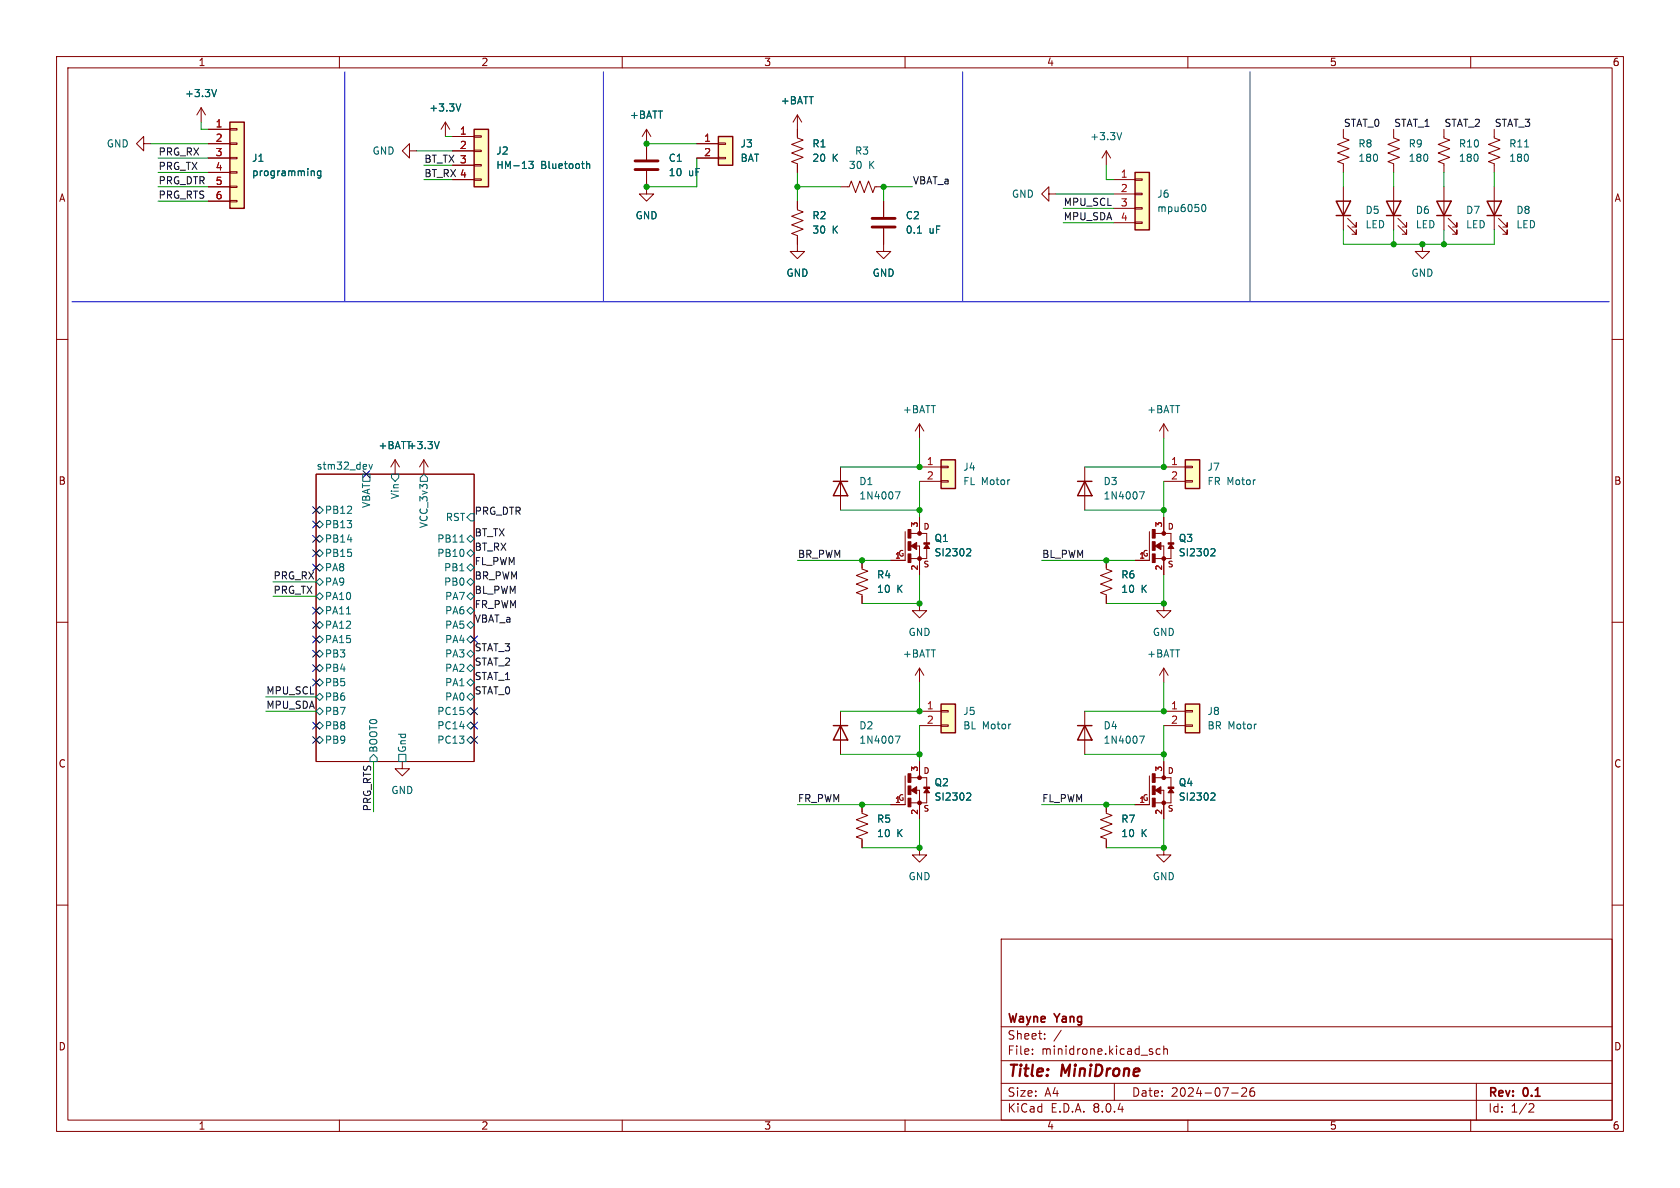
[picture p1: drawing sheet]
<svg xmlns="http://www.w3.org/2000/svg" width="297mm" height="210mm" viewBox="0 0 297 210" stroke-linecap="round" stroke-linejoin="round" font-family="sans-serif">
<g fill="none" stroke="#840000" stroke-width=".18">
<path d="M10 10h277v190h-277zM12 12h273v186h-273zM60 10v2M110 10v2M160 10v2M210 10v2M260 10v2M114.3 33v1.3h1.3l-1.3 1.3-1.3-1.3h1.3M114.3 22.9l-.8 1.2M114.3 22.9v2.5M114.3 22.9l.8 1.2M141 35.6v1.5l1 .4-2 .7 2 .8-2 .8 2 .7-2 .8 1 .4v2.8h1.2l-1.2 1.2-1.3-1.2h1.3"/>
<path d="M148.6 33h1.5l.4-1 .8 2 .7-2 .8 2 .7-2 .8 2 .4-1h1.5M185.4 34.3v-1.3l-1.3 1.3 1.3 1.3v-1.3h1.3M195.6 26.7v2.5M195.6 26.7l-.8 1.2M195.6 26.7l.7 1.2M246.4 22.9v1.5l1 .4-2 .7 2 .8-2 .8 2 .7-2 .8 1 .4v1.5M246.4 33v7.6M247.1 39.9l1.6 1.5v-.8v.8h-.8M247.1 38.6l1.6 1.5v-.7v.7h-.8M255.3 22.9v1.5l1 .4-2 .7 2 .8-2 .8 2 .7-2 .8 1 .4v1.5M255.3 33v7.6M256 39.9l1.6 1.5v-.8v.8h-.8"/>
<path d="M256 38.6l1.6 1.5v-.7v.7h-.8M264.2 22.9v1.5l1 .4-2.1 .7 2.1 .8-2.1 .8 2.1 .7-2.1 .8 1.1 .4v1.5M10 60h2M156.2 43.2v1.3h1.3l-1.3 1.2-1.3-1.2h1.3M251.5 43.2v1.3h1.2l-1.2 1.2-1.3-1.2h1.3M285 60h2M162.6 74.9v2.6M162.6 74.9l-.8 1.3M162.6 74.9l.7 1.3M55.9 83.8h27.9v50.8h-27.9zM69.8 81.3l-.7 1.3M69.8 81.3v2.5"/>
<path d="M69.8 81.3l.8 1.3M74.9 81.3l-.7 1.3M74.9 81.3v2.5M74.9 81.3l.8 1.3M152.4 99.1v1.5l1 .4-2 .7 2 .8-2 .8 2 .7-2 .8 1 .4v1.5M195.6 99.1v1.5l1 .4-2 .7 2 .8-2 .8 2 .7-2 .8 1 .4v1.5M10 110h2M162.6 106.7v1.3h1.2l-1.2 1.2-1.3-1.2h1.3M162.6 118.1l-.8 1.3M162.6 118.1v2.6M162.6 118.1l.7 1.3M205.7 106.7v1.3h1.3l-1.3 1.2-1.2-1.2h1.2"/>
<path d="M285 110h2M71.1 134.6v1.3h1.3l-1.3 1.3-1.3-1.3h1.3M160 137.2v5h-2.5M161 137.5h2.8v4.4h-2.8M162.1 139.7h.5v5.1M162.6 134.6v2.9M191.8 125.7v7.7M10 160h2M152.4 142.2v1.6l1 .3-2 .8 2 .8-2 .7 2 .8-2 .8 1 .3v1.6M195.6 142.2v1.6l1 .3-2 .8 2 .8-2 .7 2 .8-2 .8 1 .3v1.6M205.7 149.9v1.2h1.3l-1.3 1.3-1.2-1.3h1.2M285 160h2"/>
<path d="M177 166h108v32h-108zM60 198v2M110 198v2M160 198v2M177 194.5h108M177 191.5h108M177 187.5h108M177 181.5h108M182.5 186.3v.1M182.5 185.5v.1M184.7 183.6v.1M184.7 182.8v.1"/>
<path d="M187.6 182.1l-1.3 2M197 191.5v3M203.6 185.9l.2 .2-.2 .3M203.6 185.4l.1 .1M205.1 185.5l-.4-.1-.3 .3v.4l.1 .2h.6M205.7 185.5l.3-.1 .3 .1 .1 .9M205.7 184.9v1.5M210 198v2M217.7 193.2h1.2M219.5 192.4l.6-.1 .2 .1 .1 .3-.9 1.1h.9M221.7 192.3a.59 .59 0 0 0-.7 .6v.6l.1 .2 .4 .1 .2-.1 .1-.5-.1-.3h-.5l-.2 .3M260 198v2"/>
<path d="M261 191.5v6.5M270.5 195.1l.5 .1 .2 .3-1 1.1h1"/>
</g>
<g fill="none" stroke="#006464" stroke-width=".18">
<path d="M198.3 23.4l-.4 1.3M269.5 26h.8M77.7 78l-.5 1.3M55.9 92.7l.6-.6 .6 .6-.6 .6zM55.9 95.3l.6-.7 .6 .7-.6 .6zM55.9 90.2l.6-.7 .6 .7-.6 .6zM56.5 97.2l.6 .6-.6 .6-.6-.6zM64.1 83.8h1.3v1.3h-1.3zM65.2 82.1l.3 .8 .3-.8M69.2 83.8h1.3v.7l-.7 .6-.6-.6zM74.9 83.8l.7 .7v.6h-1.3v-.6zM81.3 95.8h.7"/>
<path d="M82.5 97.8l.7-.6 .6 .6-.6 .6zM82.5 95.3l.7-.7 .6 .7-.6 .6zM83.2 99.7l.6 .6-.6 .7-.7-.7zM83.2 90.8h.6v1.3h-.6l-.7-.7zM55.9 118.1l.6-.6 .6 .6-.6 .6zM55.9 115.6l.6-.7 .6 .7-.6 .6zM55.9 113l.6-.6 .6 .6-.6 .7zM55.9 110.5l.6-.6 .6 .6-.6 .6zM55.9 108l.6-.7 .6 .7-.6 .6zM55.9 105.4l.6-.6 .6 .6-.6 .6zM55.9 102.9l.6-.7 .6 .7-.6 .6zM55.9 100.3l.6-.6 .6 .6-.6 .7z"/>
<path d="M61.3 108.5h.7M82.5 102.9l.7-.7 .6 .7-.6 .6zM82.5 105.4l.7-.6 .6 .6-.6 .6zM82.5 110.5l.7-.6 .6 .6-.6 .6zM82.5 115.6l.7-.7 .6 .7-.6 .6zM82.5 113l.7-.6 .6 .6-.6 .7zM83.2 107.3l.6 .7-.6 .6-.7-.6zM83.2 117.5l.6 .6-.6 .6-.7-.6zM55.9 130.8l.6-.6 .6 .6-.6 .6zM55.9 128.3l.6-.7 .6 .7-.6 .6zM55.9 125.7l.6-.6 .6 .6-.6 .7zM55.9 123.2l.6-.6 .6 .6-.6 .6z"/>
<path d="M56.5 120l.6 .7-.6 .6-.6-.6zM65.4 134l.6-.6 .7 .6v.6h-1.3zM70.5 133.4h1.3v1.2h-1.3zM82.5 128.3l.7-.7 .6 .7-.6 .6zM82.5 125.7l.7-.6 .6 .6-.6 .7zM82.5 120.7l.7-.7 .6 .7-.6 .6zM82.5 123.2l.7-.6 .6 .6-.6 .6zM83.2 130.2l.6 .6-.6 .6-.7-.6zM201.4 130.1h.9l-.6 1.3M171.1 140.2h.4l.1 .3-.8 .9h.8"/>
</g>
<path d="M245.1 35.6h2.5l-1.2 2.5zM245.1 38.1h2.5M254 35.6h2.5l-1.2 2.5zM254 38.1h2.5M190.5 128.3h2.5M191.8 128.3l1.2 2.5h-2.5z" fill="none" stroke="#840000" stroke-width=".25"/>
<g fill="#840000" stroke="#840000" stroke-width=".18">
<path d="M160.5 136.8h.5v1.5h-.5z"/>
<path d="M160.5 141.1h.5v1.5h-.5z"/>
<path d="M160.5 138.9h.5v1.6h-.5z"/>
<path d="M161 139.7l1.1-.6v1.2z"/>
<path d="M163.8 139.4l.5 .7h-1z"/>
<path d="M163.3 139.1h1v.3h-1z"/>
<circle cx="162.6" cy="141.9" r=".33"/>
<circle cx="162.6" cy="137.5" r=".33"/>
</g>
<path d="M166.4 124.5h2.5v5h-2.5z" fill="#ffffc2"/>
<path d="M237.5 22.9v1.5l1 .4-2 .7 2 .8-2 .8 2 .7-2 .8 1 .4v1.5M237.5 33v7.6M238.3 39.9l1.5 1.5v-.8v.8h-.8M238.3 38.6l1.5 1.5v-.7v.7h-.8M162.6 125.7h3.8M162.6 128.3h3.8M166.4 128.1h1.2v.3h-1.2zM166.4 125.6h1.2v.3h-1.2zM162.6 149.9v1.2h1.2l-1.2 1.3-1.3-1.3h1.3" fill="none" stroke="#840000" stroke-width=".18"/>
<path d="M236.2 35.6h2.6l-1.3 2.5zM236.2 38.1h2.6M166.4 124.5h2.5v5h-2.5z" fill="none" stroke="#840000" stroke-width=".25"/>
<path d="M200.7 30.5h2.5v10.1h-2.5z" fill="#ffffc2"/>
<path d="M196.8 31.8h3.9M196.8 34.3h3.9M196.8 36.8h3.9M196.8 39.4h3.9M200.7 39.2h1.2v.3h-1.2zM200.7 36.7h1.2v.3h-1.2zM200.7 34.2h1.2v.2h-1.2zM200.7 31.6h1.2v.3h-1.2zM205.7 74.9l-.7 1.3M205.7 74.9v2.6M205.7 74.9l.8 1.3M191.8 82.6v7.6" fill="none" stroke="#840000" stroke-width=".18"/>
<path d="M200.7 30.5h2.5v10.1h-2.5zM190.5 85.1h2.5M191.8 85.1l1.2 2.5h-2.5z" fill="none" stroke="#840000" stroke-width=".25"/>
<path d="M212.6 36.3l.1-.2a.68 .68 0 0 1 .5 .7 .68 .68 0 0 1-.5 .6l-.1-.1-.2-.4zM201.4 86.9h.9l-.6 1.3" fill="none" stroke="#006464" stroke-width=".18"/>
<path d="M209.5 81.3h2.6v5.1h-2.6z" fill="#ffffc2"/>
<path d="M35.6 19.1l-.8 1.2M35.6 19.1v2.5M35.6 19.1l.7 1.2M72.4 26.7v-1.3l-1.3 1.3 1.3 1.2v-1.2h1.3M205.7 82.6h3.8M205.7 85.1h3.8M209.5 85h1.3v.2h-1.3zM209.5 82.4h1.3v.3h-1.3z" fill="none" stroke="#840000" stroke-width=".18"/>
<path d="M209.5 81.3h2.6v5.1h-2.6z" fill="none" stroke="#840000" stroke-width=".25"/>
<path d="M38.3 15.8l-.4 1.3" fill="none" stroke="#006464" stroke-width=".18"/>
<path d="M40.6 21.6h2.6v15.2h-2.6z" fill="#ffffc2"/>
<g fill="none" stroke="#840000" stroke-width=".18">
<path d="M36.8 22.9h3.8M36.8 25.4h3.8M36.8 27.9h3.8M36.8 30.5h3.8M36.8 33h3.8M36.8 35.6h3.8M40.6 35.4h1.3v.3h-1.3zM40.6 32.9h1.3v.2h-1.3zM40.6 30.4h1.3v.2h-1.3zM40.6 27.8h1.3v.3h-1.3zM40.6 25.3h1.3v.2h-1.3zM40.6 22.7h1.3v.3h-1.3z"/>
<path d="M78.7 21.6l-.7 1.3M78.7 21.6v2.5M78.7 21.6l.8 1.3M160 94v5.1h-2.5M161 94.3h2.8v4.4h-2.8M162.1 96.5h.5v5.1M162.6 91.4v2.9M205.7 118.1v2.6M205.7 118.1l-.7 1.3M205.7 118.1l.8 1.3M203.2 137.2v5h-2.5M204.2 137.5h2.8v4.4h-2.8"/>
<path d="M205.2 139.7h.5v5.1M205.7 134.6v2.9"/>
</g>
<path d="M40.6 21.6h2.6v15.2h-2.6z" fill="none" stroke="#840000" stroke-width=".25"/>
<path d="M81.5 18.4l-.5 1.2M55.4 30.2l.2 .2v.7M56.7 30.2v1l-.2 .3-.3-.1M56.7 30.3l-.3-.1-.3 .3 .1 .5h.5M171.1 97l.4 .1 .1 .3-.8 .9h.8M214.3 140.2h.4l.1 .3-.8 .9h.8" fill="none" stroke="#006464" stroke-width=".18"/>
<g fill="#840000" stroke="#840000" stroke-width=".18">
<path d="M203.7 136.8h.5v1.5h-.5z"/>
<path d="M203.7 141.1h.5v1.5h-.5z"/>
<path d="M203.7 138.9h.5v1.6h-.5z"/>
<path d="M204.2 139.7l1-.6v1.2z"/>
<path d="M207 139.4l.5 .7h-1z"/>
<path d="M206.5 139.1h1v.3h-1z"/>
<path d="M160.5 93.6h.5v1.5h-.5z"/>
<path d="M160.5 97.9h.5v1.5h-.5z"/>
<path d="M160.5 95.8h.5v1.5h-.5z"/>
<path d="M161 96.5l1.1-.6v1.3z"/>
<path d="M163.8 96.2l.5 .8h-1z"/>
<path d="M163.3 95.9h1v.3h-1z"/>
<circle cx="205.7" cy="141.9" r=".33"/>
<circle cx="205.7" cy="137.5" r=".33"/>
<circle cx="162.6" cy="98.7" r=".33"/>
<circle cx="162.6" cy="94.3" r=".33"/>
</g>
<path d="M209.5 124.5h2.6v5h-2.6z" fill="#ffffc2"/>
<path d="M205.7 125.7h3.8M205.7 128.3h3.8M209.5 128.1h1.3v.3h-1.3zM209.5 125.6h1.3v.3h-1.3z" fill="none" stroke="#840000" stroke-width=".18"/>
<path d="M209.5 124.5h2.6v5h-2.6z" fill="none" stroke="#840000" stroke-width=".25"/>
<path d="M83.8 22.9h2.6v10.1h-2.6z" fill="#ffffc2"/>
<path d="M25.4 25.4v-1.3l-1.3 1.3 1.3 1.3v-1.3h1.3M80 24.1h3.8M80 26.7h3.8M80 29.2h3.8M80 31.8h3.8M83.8 31.6h1.3v.3h-1.3zM83.8 29.1h1.3v.2h-1.3zM83.8 26.5h1.3v.3h-1.3zM83.8 24h1.3v.3h-1.3zM114.3 25.4v2.8M114.3 30.2v2.8" fill="none" stroke="#840000" stroke-width=".18"/>
<path d="M83.8 22.9h2.6v10.1h-2.6z" fill="none" stroke="#840000" stroke-width=".25"/>
<path d="M93.5 28.5h.8l-.5 .5 .4 .1v.6l-.2 .1-.5-.1M103.7 28.5v1.3M103.7 29.1l.2-.2 .3 .1 .1 .8" fill="none" stroke="#006464" stroke-width=".18"/>
<path d="M112.3 30h4M112.3 28.4h4" fill="none" stroke="#840000" stroke-width=".51"/>
<path d="M127 24.1h2.5v5.1h-2.5z" fill="#ffffc2"/>
<path d="M123.2 25.4h3.8M123.2 27.9h3.8M127 27.8h1.3v.3h-1.3zM127 25.3h1.3v.2h-1.3zM156.2 35.6v2.8M156.2 40.4v2.8" fill="none" stroke="#840000" stroke-width=".18"/>
<path d="M127 24.1h2.5v5.1h-2.5z" fill="none" stroke="#840000" stroke-width=".25"/>
<path d="M154.2 38.6h4M154.2 40.1h4" fill="none" stroke="#840000" stroke-width=".51"/>
<path d="M162.2 41.2h.7" fill="none" stroke="#006464" stroke-width=".18"/>
<path d="M166.4 81.3h2.5v5.1h-2.5z" fill="#ffffc2"/>
<g fill="none" stroke="#840000" stroke-width=".18">
<path d="M36.8 22.9h3.8M36.8 25.4h3.8M36.8 27.9h3.8M36.8 30.5h3.8M36.8 33h3.8M36.8 35.6h3.8M80 24.1h3.8M80 26.7h3.8M80 29.2h3.8M80 31.8h3.8M114.3 25.4v2.8M114.3 30.2v2.8"/>
<path d="M123.2 25.4h3.8M123.2 27.9h3.8M141 20.3v4.1l1 .4-2 .7 2 .8-2 .8 2 .7-2 .8 1 .4v1.5M141 20.3l-.8 1.3M141 35.6v1.2M141 20.3l.7 1.3M156.2 35.6v2.8M264.2 33v7.6M264.9 39.9l1.5 1.5v-.8v.8h-.7M264.9 38.6l1.5 1.5v-.7v.7h-.7M141 41.9v1.3M156.2 40.4v2.8"/>
<path d="M148.6 82.6v7.6M152.4 99.1v1.2M157.5 99.1h2.5M162.6 82.6h3.8M162.6 85.1h3.8M162.6 91.4v2.6M162.6 99.1v2.5M166.4 85h1.2v.2h-1.2zM166.4 82.4h1.2v.3h-1.2zM195.6 99.1v1.2M203.2 94v5.1h-2.5M204.2 94.3h2.8v4.4h-2.8"/>
<path d="M205.2 96.5h.5v5.1M205.7 91.4v2.9M152.4 105.4v1.3M195.6 105.4v1.3M148.6 125.7v7.7M162.6 134.6v2.6M205.7 134.6v2.6M152.4 142.2v1.3M152.4 148.6v1.3M157.5 142.2h2.5M162.6 142.2v2.6M195.6 142.2v1.3"/>
<path d="M195.6 148.6v1.3M200.7 142.2h2.5M205.7 142.2v2.6"/>
</g>
<path d="M262.9 35.6h2.5l-1.2 2.5zM262.9 38.1h2.5M147.3 85.1h2.6M148.6 85.1l1.3 2.5h-2.6zM166.4 81.3h2.5v5.1h-2.5zM147.3 128.3h2.6M148.6 128.3l1.3 2.5h-2.6z" fill="none" stroke="#840000" stroke-width=".25"/>
<g fill="none" stroke="#006464" stroke-width=".18">
<path d="M38.3 15.8l-.4 1.3M81.5 18.4l-.5 1.2M55.4 30.2l.2 .2v.7M56.7 30.2v1l-.2 .3-.3-.1M56.7 30.3l-.3-.1-.3 .3 .1 .5h.5M93.5 28.5h.8l-.5 .5 .4 .1v.6l-.2 .1-.5-.1M103.7 28.5v1.3M103.7 29.1l.2-.2 .3 .1 .1 .8M162.2 41.2h.7M77.7 78l-.5 1.3M158.3 86.9h.8l-.5 1.3M171.1 97l.4 .1 .1 .3-.8 .9h.8"/>
<path d="M214.3 97l.4 .1 .1 .3-.8 .9h.8M158.3 130.1h.8l-.5 1.3M171.1 140.2h.4l.1 .3-.8 .9h.8M214.3 140.2h.4l.1 .3-.8 .9h.8"/>
</g>
<g fill="#840000" stroke="#840000" stroke-width=".18">
<path d="M203.7 93.6h.5v1.5h-.5z"/>
<path d="M203.7 97.9h.5v1.5h-.5z"/>
<path d="M203.7 95.8h.5v1.5h-.5z"/>
<path d="M204.2 96.5l1-.6v1.3z"/>
<path d="M207 96.2l.5 .8h-1z"/>
<path d="M206.5 95.9h1v.3h-1z"/>
<circle cx="205.7" cy="98.7" r=".33"/>
<circle cx="205.7" cy="94.3" r=".33"/>
</g>
<path d="M61 12.7v40.6M106.7 12.7v40.6M170.2 12.7v40.6M221 12.7v40.6M12.7 53.3h271.8" fill="none" stroke="#0000c2" stroke-width=".18"/>
<g fill="none" stroke="#009600" stroke-width=".18">
<path d="M26.7 25.4h10.1M27.9 33h8.9M27.9 35.6h8.9M27.9 27.9h8.9M27.9 30.5h8.9M35.6 21.6v1.3h1.2M73.7 26.7h6.3M74.9 29.2h5.1M74.9 31.8h5.1M78.7 24.1h1.3M114.3 25.4h8.9M123.2 27.9v5.1h-8.9"/>
<path d="M141 30.5v5.1M141 33h7.6M161.3 33h-5.1v2.6M186.7 34.3h10.1M188 36.8h8.8M188 39.4h8.8M195.6 29.2v2.6h1.2M237.5 30.5v2.5M246.4 30.5v2.5M255.3 30.5v2.5M264.2 30.5v2.5M237.5 40.6v2.6h26.7v-2.6"/>
<path d="M246.4 40.6v2.6M255.3 40.6v2.6M162.6 77.5v5.1h-14M205.7 77.5v5.1h-13.9M141 99.1h16.5M148.6 90.2h14M162.6 85.1v6.3M184.1 99.1h16.6M191.8 90.2h13.9M205.7 85.1v6.3M48.3 102.9h7.6M48.3 105.4h7.6"/>
<path d="M162.6 101.6v5.1h-10.2M205.7 101.6v5.1h-10.1M47 123.2h8.9M47 125.7h8.9M66 134.6v8.9M148.6 133.4h14M162.6 120.7v5h-14M162.6 128.3v6.3M191.8 133.4h13.9M205.7 120.7v5h-13.9M205.7 128.3v6.3M141 142.2h16.5"/>
<path d="M162.6 144.8v5.1h-10.2M184.1 142.2h16.6M205.7 144.8v5.1h-10.1"/>
</g>
<g fill="none" stroke="#000084" stroke-width=".18">
<path d="M55.3 97.2l1.2 1.2M55.3 99.7l1.2 1.2M55.3 94.6l1.2 1.3M55.3 92.1l1.2 1.2M55.3 89.6l1.2 1.2M56.5 97.2l-1.2 1.2M56.5 99.7l-1.2 1.2M56.5 94.6l-1.2 1.3M56.5 92.1l-1.2 1.2M56.5 89.6l-1.2 1.2M64.2 83.2l1.2 1.2M65.4 83.2l-1.2 1.2"/>
<path d="M55.3 107.3l1.2 1.3M55.3 109.9l1.2 1.2M55.3 117.5l1.2 1.2M55.3 115l1.2 1.2M55.3 112.4l1.2 1.2M56.5 107.3l-1.2 1.3M56.5 109.9l-1.2 1.2M56.5 117.5l-1.2 1.2M56.5 115l-1.2 1.2M56.5 112.4l-1.2 1.2M83.2 112.4l1.2 1.2M84.4 112.4l-1.2 1.2"/>
<path d="M55.3 130.2l1.2 1.2M55.3 127.7l1.2 1.2M55.3 120l1.2 1.3M56.5 130.2l-1.2 1.2M56.5 127.7l-1.2 1.2M56.5 120l-1.2 1.3M83.2 127.7l1.2 1.2M83.2 130.2l1.2 1.2M83.2 125.1l1.2 1.2M84.4 127.7l-1.2 1.2M84.4 130.2l-1.2 1.2M84.4 125.1l-1.2 1.2"/>
</g>
<g fill="#009600" stroke="#009600" stroke-width=".18">
<circle cx="205.7" cy="106.7" r=".46"/>
<circle cx="205.7" cy="125.7" r=".46"/>
<circle cx="205.7" cy="90.2" r=".46"/>
<circle cx="162.6" cy="90.2" r=".46"/>
<circle cx="162.6" cy="82.6" r=".46"/>
<circle cx="205.7" cy="82.6" r=".46"/>
<circle cx="255.3" cy="43.2" r=".46"/>
<circle cx="246.4" cy="43.2" r=".46"/>
<circle cx="251.5" cy="43.2" r=".46"/>
<circle cx="205.7" cy="149.9" r=".46"/>
<circle cx="162.6" cy="125.7" r=".46"/>
<circle cx="162.6" cy="133.4" r=".46"/>
<circle cx="152.4" cy="142.2" r=".46"/>
<circle cx="162.6" cy="149.9" r=".46"/>
<circle cx="152.4" cy="99.1" r=".46"/>
<circle cx="162.6" cy="106.7" r=".46"/>
<circle cx="195.6" cy="142.2" r=".46"/>
<circle cx="205.7" cy="133.4" r=".46"/>
<circle cx="195.6" cy="99.1" r=".46"/>
<circle cx="114.3" cy="33" r=".46"/>
<circle cx="114.3" cy="25.4" r=".46"/>
<circle cx="141" cy="33" r=".46"/>
<circle cx="156.2" cy="33" r=".46"/>
</g>
<g font-size="2.8" fill="#840000">
<text x="178" y="190.9">Title:</text>
<text x="187.7" y="190.9">MiniDrone</text>
</g>
<g font-size="2.1" fill="#840000">
<text x="178" y="184">Sheet:</text>
<text x="178" y="181.2">Wayne</text>
<text x="186.6" y="181.2">Yang</text>
<text x="178" y="186.7">File:</text>
<text x="184.1" y="186.7">minidrone.kicad_sch</text>
<text x="178" y="196.9">KiCad</text>
<text x="178" y="194.1">Size:</text>
<text x="184.7" y="194.1">A4</text>
<text x="185.7" y="196.9">E.D.A.</text>
<text x="193.3" y="196.9">8.0.4</text>
<text x="200" y="194.1">Date:</text>
<text x="207" y="194.1">2024-07-26</text>
<text x="263" y="194.3">Rev:</text>
<text x="263" y="196.9">Id:</text>
<text x="267.1" y="196.9">1/2</text>
<text x="269.4" y="194.3">0.1</text>
</g>
<g font-size="1.8" fill="#840000">
<text x="35" y="11.9">1</text>
<text x="85" y="11.9">2</text>
<text x="135" y="11.9">3</text>
<text x="185" y="11.9">4</text>
<text x="235" y="11.9">5</text>
<text x="285" y="11.9">6</text>
<text x="10.3" y="35.9">A</text>
<text x="285.3" y="35.9">A</text>
<text x="10.3" y="85.9">B</text>
<text x="285.3" y="85.9">B</text>
<text x="10.3" y="135.9">C</text>
<text x="285.3" y="135.9">C</text>
<text x="10.3" y="185.9">D</text>
<text x="285.3" y="185.9">D</text>
<text x="35" y="199.9">1</text>
<text x="85" y="199.9">2</text>
<text x="135" y="199.9">3</text>
<text x="185" y="199.9">4</text>
<text x="235" y="199.9">5</text>
<text x="285" y="199.9">6</text>
</g>
<g font-size="1.8" fill="#006464">
<text x="32.6" y="17.4">+3.3V</text>
<text x="75.8" y="19.9">+3.3V</text>
<text x="111.3" y="21.2">+BATT</text>
<text x="137.9" y="18.6">+BATT</text>
<text x="18.8" y="26.3">GND</text>
<text x="44.5" y="28.8">J1</text>
<text x="65.8" y="27.5">GND</text>
<text x="87.6" y="27.5">J2</text>
<text x="118.1" y="28.8">C1</text>
<text x="130.8" y="26.3">J3</text>
<text x="130.8" y="28.8">BAT</text>
<text x="143.5" y="26.3">R1</text>
<text x="143.5" y="28.8">20</text>
<text x="147.1" y="28.8">K</text>
<text x="151.1" y="27.5">R3</text>
<text x="192.6" y="25">+3.3V</text>
<text x="240" y="26.3">R8</text>
<text x="240" y="28.8">180</text>
<text x="248.9" y="26.3">R9</text>
<text x="248.9" y="28.8">180</text>
<text x="257.8" y="26.3">R10</text>
<text x="257.8" y="28.8">180</text>
<text x="266.7" y="26.3">R11</text>
<text x="266.7" y="28.8">180</text>
<text x="44.5" y="31.3">programming</text>
<text x="87.6" y="30.1">HM-13</text>
<text x="95.6" y="30.1">Bluetooth</text>
<text x="118.1" y="31.3">10</text>
<text x="121.7" y="31.3">uF</text>
<text x="150" y="30.1">30</text>
<text x="153.6" y="30.1">K</text>
<text x="178.8" y="35.2">GND</text>
<text x="204.5" y="35.2">J6</text>
<text x="112.3" y="39">GND</text>
<text x="143.5" y="39">R2</text>
<text x="143.5" y="41.5">30</text>
<text x="147.1" y="41.5">K</text>
<text x="160" y="39">C2</text>
<text x="160" y="41.5">0.1</text>
<text x="164.2" y="41.5">uF</text>
<text x="204.5" y="37.7">mpu6050</text>
<text x="241.3" y="38">D5</text>
<text x="241.3" y="40.6">LED</text>
<text x="250.2" y="38">D6</text>
<text x="250.2" y="40.6">LED</text>
<text x="259.1" y="38">D7</text>
<text x="259.1" y="40.6">LED</text>
<text x="268" y="38">D8</text>
<text x="268" y="40.6">LED</text>
<text x="138.9" y="49.1">GND</text>
<text x="154.2" y="49.1">GND</text>
<text x="249.4" y="49.1">GND</text>
<text x="159.5" y="73.3">+BATT</text>
<text x="202.7" y="73.3">+BATT</text>
<text x="55.9" y="83.1">stm32_dev</text>
<text x="66.8" y="79.6">+BATT+3.3V</text>
<text x="170.2" y="83.4">J4</text>
<text x="213.4" y="83.4">J7</text>
<text x="65.6" y="89.9" transform="rotate(-90 65.6 89.9)">VBAT</text>
<text x="70.7" y="88.3" transform="rotate(-90 70.7 88.3)">Vin</text>
<text x="151.8" y="86">D1</text>
<text x="151.8" y="88.5">1N4007</text>
<text x="170.2" y="86">FL Motor</text>
<text x="195" y="86">D3</text>
<text x="195" y="88.5">1N4007</text>
<text x="213.4" y="86">FR Motor</text>
<text x="57.3" y="93.6">PB13</text>
<text x="57.3" y="91">PB12</text>
<text x="75.8" y="93.5" transform="rotate(-90 75.8 93.5)">VCC_3v3</text>
<text x="78.7" y="92.3">RST</text>
<text x="57.3" y="98.7">PB15</text>
<text x="57.3" y="96.1">PB14</text>
<text x="57.3" y="101.2">PA8</text>
<text x="77.2" y="98.7">PB10</text>
<text x="77.2" y="96.1">PB11</text>
<text x="78.4" y="101.2">PB1</text>
<text x="165.1" y="98.5">SI2302</text>
<text x="165.1" y="96">Q1</text>
<text x="208.3" y="98.5">SI2302</text>
<text x="208.3" y="96">Q3</text>
<text x="57.3" y="106.3">PA10</text>
<text x="57.3" y="103.7">PA9</text>
<text x="78.4" y="103.7">PB0</text>
<text x="78.6" y="106.3">PA7</text>
<text x="154.9" y="102.5">R4</text>
<text x="154.9" y="105">10</text>
<text x="158.5" y="105">K</text>
<text x="198.1" y="102.5">R6</text>
<text x="198.1" y="105">10</text>
<text x="201.7" y="105">K</text>
<text x="57.3" y="113.9">PA15</text>
<text x="57.3" y="111.4">PA12</text>
<text x="57.3" y="108.8">PA11</text>
<text x="78.6" y="111.4">PA5</text>
<text x="78.6" y="108.8">PA6</text>
<text x="78.6" y="113.9">PA4</text>
<text x="160.5" y="112.6">GND</text>
<text x="203.7" y="112.6">GND</text>
<text x="57.3" y="119">PB4</text>
<text x="57.3" y="116.4">PB3</text>
<text x="78.6" y="119">PA2</text>
<text x="78.6" y="116.4">PA3</text>
<text x="159.5" y="116.4">+BATT</text>
<text x="202.7" y="116.4">+BATT</text>
<text x="57.3" y="124.1">PB6</text>
<text x="57.3" y="121.5">PB5</text>
<text x="78.6" y="121.5">PA1</text>
<text x="78.6" y="124.1">PA0</text>
<text x="57.3" y="131.7">PB9</text>
<text x="57.3" y="129.1">PB8</text>
<text x="57.3" y="126.6">PB7</text>
<text x="77.2" y="129.1">PC14</text>
<text x="77.2" y="126.6">PC15</text>
<text x="77.2" y="131.7">PC13</text>
<text x="151.8" y="129.1">D2</text>
<text x="151.8" y="131.7">1N4007</text>
<text x="170.2" y="126.6">J5</text>
<text x="170.2" y="129.1">BL</text>
<text x="173.7" y="129.1">Motor</text>
<text x="195" y="129.1">D4</text>
<text x="195" y="131.7">1N4007</text>
<text x="213.4" y="126.6">J8</text>
<text x="213.4" y="129.1">BR</text>
<text x="217.1" y="129.1">Motor</text>
<text x="66.9" y="133.2" transform="rotate(-90 66.9 133.2)">BOOT0</text>
<text x="72" y="133.2" transform="rotate(-90 72 133.2)">Gnd</text>
<text x="69.1" y="140.6">GND</text>
<text x="165.1" y="141.7">SI2302</text>
<text x="165.1" y="139.2">Q2</text>
<text x="208.3" y="141.7">SI2302</text>
<text x="208.3" y="139.2">Q4</text>
<text x="154.9" y="145.6">R5</text>
<text x="154.9" y="148.2">10</text>
<text x="158.5" y="148.2">K</text>
<text x="198.1" y="145.6">R7</text>
<text x="198.1" y="148.2">10</text>
<text x="201.7" y="148.2">K</text>
<text x="160.5" y="155.8">GND</text>
<text x="203.7" y="155.8">GND</text>
</g>
<g font-size="1.8" fill="#a90000">
<text x="38" y="22.6">1</text>
<text x="81.2" y="23.9">1</text>
<text x="38" y="25.1">2</text>
<text x="38" y="27.7">3</text>
<text x="81.2" y="26.4">2</text>
<text x="81.2" y="29">3</text>
<text x="124.4" y="25.1">1</text>
<text x="124.4" y="27.7">2</text>
<text x="38" y="30.2">4</text>
<text x="38" y="32.8">5</text>
<text x="38" y="35.3">6</text>
<text x="81.2" y="31.5">4</text>
<text x="198" y="31.5">1</text>
<text x="198" y="34">2</text>
<text x="198" y="36.6">3</text>
<text x="198" y="39.1">4</text>
<text x="163.8" y="82.3">1</text>
<text x="206.9" y="82.3">1</text>
<text x="163.8" y="84.8">2</text>
<text x="206.9" y="84.8">2</text>
<text x="163.8" y="125.5">1</text>
<text x="206.9" y="125.5">1</text>
<text x="163.8" y="128">2</text>
<text x="206.9" y="128">2</text>
</g>
<g font-size="1.8" fill="#0f0f0f">
<text x="237.5" y="22.5">STAT_0</text>
<text x="246.4" y="22.5">STAT_1</text>
<text x="255.3" y="22.5">STAT_2</text>
<text x="264.2" y="22.5">STAT_3</text>
<text x="27.9" y="27.6">PRG_RX</text>
<text x="74.9" y="28.9">BT_TX 3</text>
<text x="27.9" y="32.7">PRG_DTR</text>
<text x="27.9" y="30.1">PRG_TX</text>
<text x="27.9" y="35.2">PRG_RTS</text>
<text x="74.9" y="31.4">BT_RX 4</text>
<text x="161.3" y="32.7">VBAT_a</text>
<text x="188" y="39">MPU_SDA</text>
<text x="188" y="36.5">MPU_SCL</text>
<text x="83.8" y="91.1">PRG_DTR</text>
<text x="83.8" y="94.9">BT_TX</text>
<text x="83.8" y="100">FL_PWM</text>
<text x="83.8" y="97.4">BT_RX</text>
<text x="141" y="98.7">BR_PWM</text>
<text x="184.1" y="98.7">BL_PWM</text>
<text x="48.3" y="102.5">PRG_RX</text>
<text x="48.3" y="105.1">PRG_TX</text>
<text x="83.8" y="105.1">BL_PWM</text>
<text x="83.8" y="102.5">BR_PWM</text>
<text x="83.8" y="107.6">FR_PWM</text>
<text x="83.8" y="110.1">VBAT_a</text>
<text x="83.8" y="115.2">STAT_3</text>
<text x="83.8" y="117.8">STAT_2</text>
<text x="47" y="122.8">MPU_SCL</text>
<text x="47" y="125.4">MPU_SDA</text>
<text x="83.8" y="122.8">STAT_0</text>
<text x="83.8" y="120.3">STAT_1</text>
<text x="65.7" y="143.5" transform="rotate(-90 65.7 143.5)">PRG_RTS</text>
<text x="141" y="141.9">FR_PWM</text>
<text x="184.1" y="141.9">FL_PWM</text>
</g>
<g font-size="1.4" fill="#a90000">
<text x="162.3" y="93.3" transform="rotate(-90 162.3 93.3)">3</text>
<text x="205.5" y="93.3" transform="rotate(-90 205.5 93.3)">3</text>
<text x="158.1" y="98.8">1</text>
<text x="162.3" y="100.9" transform="rotate(-90 162.3 100.9)">2</text>
<text x="201.3" y="98.8">1</text>
<text x="205.5" y="100.9" transform="rotate(-90 205.5 100.9)">2</text>
<text x="162.3" y="136.5" transform="rotate(-90 162.3 136.5)">3</text>
<text x="205.5" y="136.5" transform="rotate(-90 205.5 136.5)">3</text>
<text x="158.1" y="142">1</text>
<text x="201.3" y="142">1</text>
<text x="162.3" y="144.1" transform="rotate(-90 162.3 144.1)">2</text>
<text x="205.5" y="144.1" transform="rotate(-90 205.5 144.1)">2</text>
</g>
<g font-size="1.4" fill="#840000">
<text x="163.2" y="93.8">D</text>
<text x="206.3" y="93.8">D</text>
<text x="158.1" y="98.8">1G</text>
<text x="163.2" y="100.5">S</text>
<text x="201.3" y="98.8">1G</text>
<text x="206.3" y="100.5">S</text>
<text x="163.2" y="137">D</text>
<text x="206.3" y="137">D</text>
<text x="158.1" y="142">1G</text>
<text x="163.2" y="143.7">S</text>
<text x="201.3" y="142">1G</text>
<text x="206.3" y="143.7">S</text>
</g>
</svg>
